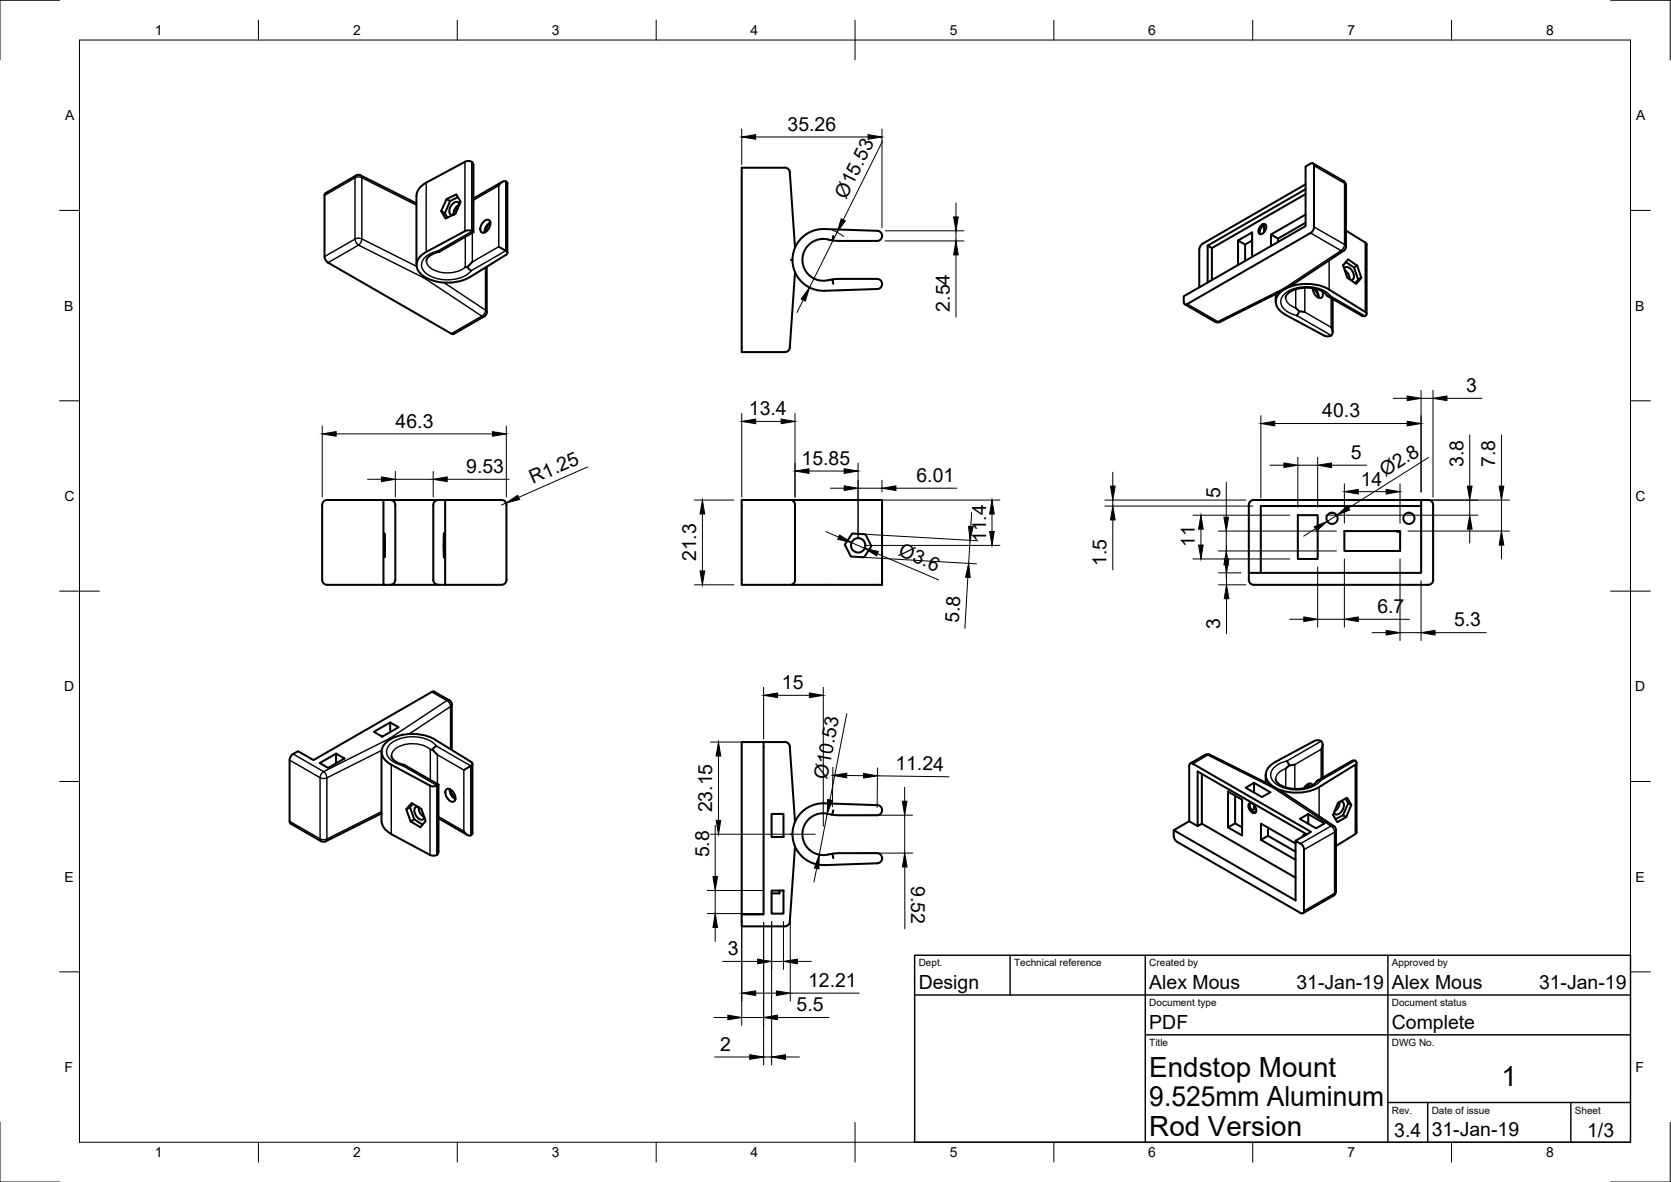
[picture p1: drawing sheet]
<svg xmlns="http://www.w3.org/2000/svg" width="420mm" height="297mm" viewBox="0 0 420 297" stroke-linecap="round" stroke-linejoin="round" font-family="sans-serif">
<!-- layer: Visible -->
<g fill="none" stroke="#000" stroke-width=".51">
<path d="M89.5 44.1l-7.6 4.4-.3 .3v15.7l.2 .7 .7 .8 31.4 18 7.9-4.5 .4-.5 .2-.6v-11.4M90.7 44.1l14 7M90.7 44.1l-.6-.2-.6 .2M111.9 53.6l.6 1.1M112.3 50l2.4-1.1 1.1 1.8-1.3 3-2.5 1.2-1.1-1.8zM113.2 50.5l-1.3 3.1-1-.5M115.1 52.3l-.7 .2M115.1 49.5l-1.9 1-.9-.5M115.5 51.4a2.7 2.7 0 0 0-1.5 2.5M115.5 51.4a.85 .85 0 0 0-.6-.7 .85 .85 0 0 0-1 .4 2.27 2.27 0 0 0-.7 2.7 .96 .96 0 0 0 1.3-.2M118.6 58.1l.4 .2M118.6 40.7l.4 .8v16.8"/>
<path d="M118.7 58.1l-1.1-.2-.7 .2-9.7 5.2a3.4 3.4 0 0 0-1.9 5 9.7 9.7 0 0 0 8.9 2.6l1.7-.3 2.3-1 9.3-5.8v-.5l-.3-.3-1.8-1M118.7 40.7l-1.1-.2-.7 .2-9.7 5.2-1.2 .8a3.4 3.4 0 0 0-1.3 2.5v17.4M119 58.3l-8.5 5-.5-.2M121.7 55.6a.91 .91 0 0 1 1.2-.3 .91 .91 0 0 1 .4 1.2l-.6 1.3a.98 .98 0 0 1-1.1 .7 .98 .98 0 0 1-.8-.9l.1-.9zM123.3 56l-.8 1.1-.6 1.3M123.3 55.9a2.7 2.7 0 0 0-1.4 2.5M126.3 45.7l-7.3 4.2M127.2 45.6a1.41 1.41 0 0 0-1.8 1M127.2 45.6l.4 .5M127.6 46.1v17.4M197.3 42.1h-10.8v46.4h10.8a1.26 1.26 0 0 0 1.3-1.2l1.3-18.8M197.3 42.1a1.26 1.26 0 0 1 1.3 1.2l1.3 18.9"/>
<path d="M209.5 59.3l-.2 1.1 .5 .1h10.7a1.22 1.22 0 0 0 1.3-1.2M220.6 58l-13.3-.4a7.8 7.8 0 0 0-8 7.7 7.8 7.8 0 0 0 8 7.8l13.3-.5a1.26 1.26 0 0 0 1.2-1.2M220.6 58a1.26 1.26 0 0 1 1.2 1.2M221.8 59.3h.1M317.1 56.7a.73 .73 0 0 1 1.2 0 1.83 1.83 0 0 1-1.5 2.1 1.34 1.34 0 0 1 .3-2.1zM317.8 56.6v1.7M318.2 56.5a1.83 1.83 0 0 0-1.3 2.4M319.6 58.9v2.9M321.4 60v.8M328.3 48.8l-23.6 13.5v8.1M328.3 47.5l-24.6 14.2 1 .6M328.3 53.9l-8.7 5 1.8 1.1"/>
<path d="M328.3 46.3l-26.1 15.1-.5 .6-.2 .7v9.5M328.3 56l-6.9 4M329.5 58.6l-31 17.8-.3 .1-.5-.3-.1-1.7 30.7-17.7v-15l1.6-.8 .5 .3v.3v15.4l-.1 .7-.8 .9M330.1 41.1l7.7 4.4 .6 .7 .1 15.7-.2 .6-.4 .5-12.9 8.5-3.2 1.9-15.1 7.5-.5 .1-.6-.1M338.4 58l4.9 2.9 .3 .5M107 69.7l-.3 .2M110.4 63.3l-2.2 .9-.8 .7-.2 .7M117.6 67.1l.4 .6 .5 .3M117.6 67.1h-.6M118.8 65.8l-1.2 1.3M198.9 65.3h.3M208.3 60.2a5.3 5.3 0 0 0-6.5 5.6 5.3 5.3 0 0 0 7.3 4.4h.2"/>
<path d="M208.3 60.2l1 .2M209.5 71.3l-.2-1.1h.5l10.7-.1a1.23 1.23 0 0 1 1.3 1.3M297.9 76.5l7.7 4.4M303.7 61.7v9.3M311.3 60.4v6.2M313.1 61.5l-1.8-1.1 3.5-2v6.1M313.1 61.5v4.1M314.8 60.4l-1.7 1.1M320.8 73.9v1.9M322.8 72.5l.2 .1M325.8 77.4l.9 .8M326.7 78.2l-.6 1.1"/>
<path d="M326.7 78.2l1.4 .2M330.1 72.4a2.49 2.49 0 0 0 1.9 2.5 1.1 1.1 0 0 0 .5-1.7M330.3 72.5l.6 .7 .7 1.4M330.5 72.5a2.75 2.75 0 0 1 1.1 2.3M334.2 72.8l9.1 5.6a.67 .67 0 0 1 0 .9 .67 .67 0 0 1-1 0l-8.5-4.9M334.2 72.8a11.5 11.5 0 0 0-12.4 .8 3.1 3.1 0 0 0 .7 5l10.4 5.7a1.41 1.41 0 0 0 2.1-.5v-.9l-.3-.6M334.5 74.4h-.7l-.8-.9-1.6-.7-1.8-.4-1.6-.1-1.8 .3-1.7 .6-.9 .8-.3 .8M335.1 75.1v8.4M338 67.5a.99 .99 0 0 1 1.7 .2 1.78 1.78 0 0 1 .3 2.6l-.3 .1M338.1 67.9a2.8 2.8 0 0 1 1.3 2.3M338.4 65.9l2 1.3M339 65.2l2.2 1.5 1.1 3.1-1.3 1.5-2.2-1.5-1.1-3.1z"/>
<path d="M341.2 66.7l-.8 .5 1.1 3.1 .8-.5M341.5 70.3l-.7 .8M343.6 61.5v17.4M96.4 125.7v21.3M96.6 136.9v-2.8l.2 5.9-.2-.1M96.6 136.9h.2M96.6 136.9v3M96.6 139.9h.2M98.1 125.7l-15.8-.1a1.26 1.26 0 0 0-1.3 1.3v18.8a1.26 1.26 0 0 0 1.3 1.3h15.8M98.1 125.7a1.26 1.26 0 0 1 1.3 1.2v18.8a1.22 1.22 0 0 1-1.3 1.3M98.1 125.7h12.1M110.2 125.7a1.23 1.23 0 0 0-1.3 1.2v18.8a1.23 1.23 0 0 0 1.3 1.3"/>
<path d="M110.2 125.7l15.9-.1a1.23 1.23 0 0 1 1.2 1.3l.1 18.8a1.26 1.26 0 0 1-1.3 1.3h-14.2M111.6 134l.1 6.2zM111.9 125.7v21.3M186.5 125.7h12.4l.7 .4 .3 .6v19.2l-.3 .7-.3 .3-12.8 .1zM199.2 125.7h22.6v21.3l-22.6-.1M214.3 134.1l3.3 .2 1.5 3-1.8 2.7-3.4-.1-1.5-3zM326.3 129.5h5v11h-5zM338 133.5h14v5h-14zM351.3 133.5v.2h.7M357.3 127.2h-40.3v16.8M357.3 125.7l-42-.1a1.26 1.26 0 0 0-1.3 1.3v17.1M360.3 126.9v18.8"/>
<path d="M360.4 126.9a1.26 1.26 0 0 0-1.3-1.3l-1.8 .1v18.3h-43.3v1.7a1.26 1.26 0 0 0 1.3 1.3h43.8a1.26 1.26 0 0 0 1.3-1.3M98.1 147h.1M98.1 147h12.1M110.2 147h1.7M113 176l-3.8-2.2h-.4l-30 17.2-3.9-2.2-1.2 .7M113 176l.5 .4 .1 .7M113.6 177.1v11.4M73.7 189.5l-.5 .5-.4 1v15.4M80.4 191.8l4.1-2.4 2.1 1.2-4.1 2.4zM84.5 189.4v2.4M94 183.9l4.1-2.3 2.1 1.2-4.1 2.3zM95.9 188.9v17.4"/>
<path d="M97.9 185.6l.3 .2M98.1 181.6v2.4M98.4 192.2l9.7 5.2 1.1 .2 .7-.2M98.4 189.9l.3 .7 .5 .6 1.1 .6 1.3 .4M101.2 192.4l.5-.2 8.6 5M108.2 188.4h.6M108.8 188.4l1.2 1.3M109.7 187.5l-.9 .9M109.9 197.4h.1M110.3 197.2v16.8a1.21 1.21 0 0 1-1.9 1l-10-5.4M110.3 197.2l-.4 .2M112.2 198.4a1.61 1.61 0 0 1 2.2 1.3 .98 .98 0 0 1 .1 1.3 .98 .98 0 0 1-1.2 .3 2.35 2.35 0 0 1-1.1-2.9z"/>
<path d="M113.1 198.3a2.7 2.7 0 0 0 1.4 2.5M113.2 198.4l.5 1.3 .8 1.1M118.4 191.5l-9-5.6a11.5 11.5 0 0 0-12.4 .8 3.1 3.1 0 0 0 .7 5l.7 .5M118.5 191.5l.2 .2v.5l-2.1 1.3M118.8 192v17.4a.95 .95 0 0 1-.9 .6 .95 .95 0 0 1-.9-.6l-.4-.5M192 186.5v43.3h-5.5M197.3 186.5h-10.8v46.3h10.8a1.26 1.26 0 0 0 1.3-1.2l1.3-18.8M197.3 186.5a1.26 1.26 0 0 1 1.3 1.1l1.3 18.9M302.2 194.5v12.5l-1.1 .6v-13.7l27.5 15.8M303 189.7l-3.7 2.2M303.1 189.7l.6-.2 .5 .2 16.3 8.2M310.6 199.9v7l-1.8 1v-9l3.5 2.1v9l-3.5-2.1"/>
<path d="M313.2 198l2.1-1.3 4.1 2.4-2.1 1.2zM315.3 196.7v2.5M318.2 194.7v2M320.5 197.9l-.2 .1M320.5 197.9l2 1.1 12.8 8.6 .6 .7v16l-.6 .8-7.7 4.4M320.7 195.8l.3 .7 .9 .8 1.8 .7 1.8 .3 1.6-.1 1.8-.4 1.2-.5 1-.9M323.5 191.3l.6 1M324.1 192.3l-.8 .9M325.6 192.1l-1.5 .2M329 197.2l-.2 .7M329 197v.8M330 197.3a.92 .92 0 0 0-1.6 .1l-.5 .7"/>
<path d="M330.4 186.2a1.33 1.33 0 0 1 1.8 .1 1.33 1.33 0 0 1 .2 1.7l-.2 .3M330.4 186.2l-9.7 5.3a3.4 3.4 0 0 0-1.9 4.9 9.7 9.7 0 0 0 9 2.7l2.5-.6 1.4-.7M331.1 196.3v.1M331.3 196.2l8.5-4.9a.72 .72 0 0 1 .9-.1 .72 .72 0 0 1 .3 .7l-9.3 5.9M332 196.2l-.5-.1-.4 .2M332.6 187.1v8.3M341.1 191.7v17.4M72.8 206.4l.3 .6M73.1 207l7.6 4.4M80.7 211.4l.6 .1 .6-.1M95.9 204.4l-14 7M95.9 206.3a3.9 3.9 0 0 0 2.5 3.3"/>
<path d="M103.1 202.8l1.1 3.1-.9 .5M103.5 201.8l2.4 1.5 1.1 3-1.3 1.6-2.4-1.5-1.1-3zM103.8 202l-.7 .8-.9 .6M104.2 205.9l2.1 1.3M105 202.7a.99 .99 0 0 0-.8 .6 .99 .99 0 0 0 .1 1l.5 .9a1.04 1.04 0 0 0 .9 .8 1.04 1.04 0 0 0 1-.6M105.2 202.9l.2 .1M105.2 202.9a2.73 2.73 0 0 0 1.5 2.4M106 203.3h.1M110.3 205.6l7.2 4.2M194 204.5h3v5.8h-3zM198.9 209.6h.3M207.3 201.9l13.3 .4a1.26 1.26 0 0 1 1.2 1.3"/>
<path d="M207.3 201.9a7.8 7.8 0 0 0-8 7.7 7.8 7.8 0 0 0 8 7.8M209.3 214.6l.2 1.1M209.3 204.7h-.2a5.3 5.3 0 0 0-7.3 4.9 5.3 5.3 0 0 0 7.3 5l1.6-.2h9.8a1.25 1.25 0 0 1 1.3 1.3M209.5 203.6l-.2 1.1M221.8 203.6a1.23 1.23 0 0 1-1.3 1.3h-9.8l-1.4-.2M221.8 203.6h.1M221.8 215.7h.1M221.8 215.7a1.26 1.26 0 0 1-1.2 1.2l-13.3 .5M299 206.4v-14l.1-.3 .5-.3 30 17.2-3.8 2.3M301.1 207.6l-2.1-1.2-3.9 2.2M302.2 207l23.6 13.6M310.6 206.9l1.7 1"/>
<path d="M314.1 201.9a1.57 1.57 0 0 1 1.7 2.1 .85 .85 0 0 1-.8 .3 .85 .85 0 0 1-.7-.6l-.2-.4a1.27 1.27 0 0 1 0-1.4zM314.4 201.8a1.83 1.83 0 0 0 1.3 2.4M315.3 202.3v1M315.8 203.6l-.5-.3-.6 .3M317.1 211.1l8.7 5M318.8 210l-1.7 1.1v-4.1l8.7 5M318.8 208v2l7 4M326.8 205.8l2.2-1.2 4 2.3-2.1 1.3zM327 212l.5 .5 .4 1v15.4l-.1 .4-.4 .3-31.4-18-.5-.5a3.2 3.2 0 0 1-.4-2.5l30.7 17.7v-15l1.2 .7M328 209.7l-.1 .4M328.5 209.7h-.7l-.3 .6M329 204.6v2.4"/>
<path d="M336.4 201.7l2.3-1.2 1.1 1.8-1.3 3-2.3 1.3-1-1.8zM336.8 201.5a2.76 2.76 0 0 1-1.2 2.4M337 201.4a.92 .92 0 0 1 .9 .5 .92 .92 0 0 1-.1 1 1.75 1.75 0 0 1-2.2 1.6l-.2-.3M337.7 204.9l-1.9 1M337.7 204.9l.8 .4M338.3 200.7l.7 1.2 .8 .4M339 201.9l-1.3 3M340.8 209.6l-4.9 3M341.1 209.1l-.3 .5M194 223.8h3v5.8h-3zM196 223.8v.7h-2"/>
<circle cx="215.8" cy="137.1" r="1.81"/>
<circle cx="334.9" cy="130.3" r="1.41"/>
<circle cx="354.3" cy="130.3" r="1.41"/>
</g>
<!-- layer: Visible Narrow -->
<g fill="none" stroke="#000" stroke-width=".36">
<path d="M89.3 44.7l-7.7 4.4M89.3 44.7v15.4M89.5 44.1l-.2 .6M90.7 44.1l.3 .5-.7-.1-1 .2M104.7 51.5l-13.7-6.8v15.3M107.2 45.9v17.4M114.9 52.9l-.8 .2M116.9 40.7v17.4M117 59.5v7.6a7.6 7.6 0 0 1-9.2-.1l-.5-.9-.1-.6M118.6 40.7v17.4M118.7 40.7v17.4l-8.7 5a4.7 4.7 0 0 0-4 3.3 4.2 4.2 0 0 0 3.8 3.6 9.4 9.4 0 0 0 8.3-1.5l.4-.5 8.7-5v-17.4M119 50.3l6.4-3.7v15.4l-6.6 3.8v-7.3"/>
<path d="M127.2 45.6v17.4M329.5 58.6l7.7 4.4-14.4 9.5-16.6 8.3-7.7-4.4M330.4 41.6l7.7 4.5M337.8 45.5l.3 .6M338.1 46.1v15.3l-7.7-4.4M338.1 46l.4 .6M82.5 66l7.6-4.4 16.6 8.3 14.4 9.5M89.3 60.1l-7.7 4.4M91 60l13.7 6.9M91 60l-.2 .7-.6 .9-.6-.5-.3-1M91 60l-.7-.2-1 .3M111.6 71l10.5 6.9"/>
<path d="M121.1 79.4l-7.6 4.4M121.1 79.4l.7 .1M122.1 67.2v10.7M122.1 77.9l-.4 1.1-.6 .4M122.1 77.9l.3 .5M325.8 72.7v4.7l-1.2-.6a2.61 2.61 0 0 1-1.3-2M328.1 72.3v6.1l6.6 3.9v-7.4M334.2 65.4v7.4M334.5 74.4l8.7 5M334.6 74.4a8.6 8.6 0 0 0-8.8-2 4.2 4.2 0 0 0-3.8 3.6 4 4 0 0 0 3.1 3l1 .3 8.6 5M338.5 61.9l-.4-.5-.2 .7-.7 .9h.7M343.3 60.9v17.5"/>
<path d="M305.6 80.9h1.2M108.6 173.9l3.8 2.2M112.4 176.1l-14.5 9.5-16.5 8.3M112.4 176l.5 .5 .4 1.1 .3-.5M113 176h-.6M72.8 191l7.7 4.4M73.7 189.5l7.7 4.4M80.5 195.4v15.4M80.5 195.4l1 .2 .7-.1M81.4 193.9l.6 .9 .2 .7M81.4 193.9l-.6 .5-.3 1M82.2 195.5v15.3"/>
<path d="M95.9 188.6l-13.7 6.9M98.4 192.2v17.4M101.2 192.4l8.7 5v17.4M102.8 184.5l10.5-6.9v10.7M108.1 197.4v17.4M108.2 188.4v7.6M108.2 188.4a7.6 7.6 0 0 0-9.1 .1l-.6 .9-.1 .5M109.7 187.5l8.7 5v17.4M109.7 187.5a8.6 8.6 0 0 0-8.7-2 4.2 4.2 0 0 0-3.8 3.5 4 4 0 0 0 3.1 3.1l.9 .3M110 197v-7.3l6.6 3.8v15.4l-6.3-3.7M118.4 192.5v17.4M299.9 191.9l3.8-2.2 16.6 8.3 14.4 9.6"/>
<path d="M303.1 189.7h.6M304.3 189.6l-.6 .1M320.8 195.7a3.1 3.1 0 0 1 2.5-2.6v4.8M331.7 197.8v7.4M332.2 186.3l-8.7 5a4.7 4.7 0 0 0-4 3.3 4.2 4.2 0 0 0 3.8 3.6 9.4 9.4 0 0 0 8.3-1.5l.4-.5 8.7-5M332.2 195.7v-7.4l-6.6 3.8v6.2M340.8 192.2v17.4M72.8 206.4l7.7 4.4M80.5 210.8l.2 .6M80.5 210.8l1 .2 .7-.2M82.2 210.8l-.3 .6M95.9 204l-13.7 6.8"/>
<path d="M334.7 207.6l-7.7 4.4M334.7 207.6l.5 .5 .4 1M335.4 207.6h-.7M335.6 209.1v15.4l-7.7 4.4M335.6 209.1l-7.7 4.4M335.9 208.6l-.3 .5M335.9 224l-.6 1.1"/>
</g>
<!-- layer: Visible -->
<g fill="#000">
<circle cx="96.4" cy="125.7" r=".25"/>
<circle cx="111.9" cy="125.7" r=".25"/>
<circle cx="96.4" cy="147" r=".25"/>
<circle cx="111.9" cy="147" r=".25"/>
</g>
<!-- layer: Border -->
<g fill="none" stroke="#000" stroke-width=".25">
<path d="M15 .1h-15v15M20 10.1h390v276.9h-390zM65 5.1v5M115 5.1v5M165 5.1v5M215 5.1v10M265 5.1v5M315 5.1v5M365 5.1v5M405 .1h15v15M15 52.9h5M410 52.9h5"/>
<path d="M15 100.7h5M410 100.7h5M15 148.6h10M405 148.6h10M15 196.4h5M410 196.4h5M15 244.2h5M410 244.2h5M0 282.1v14.9h15M65 287v5M115 287v5M165 287v5"/>
<path d="M215 282.1v9.9M265 287v5M315 287v5M365 287v5M420 282.1v14.9h-15"/>
</g>
<!-- layer: TitleBlock -->
<path d="M230 240.1h180v46.9h-180zM230 250h180M254 240.1v9.9M288 240.1v46.9M349 240.1v46.9M288 260.1h122M349 277.1h61M359 277.1v9.9M395 277.1v9.9" fill="none" stroke="#000" stroke-width=".36"/>
<!-- layer: Dimensions -->
<g fill="none" stroke="#000" stroke-width=".25">
<path d="M186.5 32.4v9M190 34.4h28.3M221.8 32.4v24.9M221.9 35.5l-9.9 19.7M209.3 57.9l1.5 .6 1.3 1M210.5 58.4l-7 13.9M222.6 58h19.8M240.4 51v3.5M240.4 58v2.5M202 75.4l-1.6 3.1M222.5 60.5h19.9M240.4 64.1v15.6"/>
<path d="M357.3 98.1v25.6M360.3 98.1v26.8M81 107v17.9M84.5 109h39.3M99.4 118.5v6.4M108.9 118.5v6.4M127.3 107v17.9M147.8 117.3l-17.4 7.7M186.5 103.9v21M190 105.9h6.4M199.9 103.9v21M203.4 118.4h8.9"/>
<path d="M215.8 116.4v18.7M279.8 118.7v3.5M317 104.4v20.8M319.3 116.9h3.5M320.5 106.4h33.3M326.3 114.9v12.6M326.3 116.9h5M331.3 114.9v12.6M334.8 116.9h8.8M350.3 100.1h3.5M357.3 100.1h3M359.2 115l-20.1 12.7"/>
<path d="M363.8 100.1h8.8M369.5 109.3v12.9M377.5 109.3v12.9M92.4 120.4h3.5M99.4 120.4h9.5M112.4 120.4h15.6M127.2 126.4l-1.1 .5M174.6 125.7h9.9M176.6 129.2v14.3M207.7 133.6l3.2 1.4M208.8 122.7h3.5M209.3 125.7h42.1"/>
<path d="M214.1 136.4l3.3 1.4M215.8 122.7h6M215.9 140l29.7 1.7M216.2 134.2l29.7 1.7M217.8 137.1h33.6M220.6 139.2l15.4 6.5M221.8 120.7v3M225.3 122.7h15.3M243.9 135.8l-.3 5.8M244.3 128.8l-.2 3.5M249.4 129.2v4.4M277.8 125.7h35.5"/>
<path d="M277.8 127.2h37.2M279.8 125.7v1.5M279.8 130.7v12.5M300 129.5h24.3M302 133v4M306.3 138.5h29.7M306.3 133.5h29.7M308.3 121.1v8.9M308.3 133.5v5M308.4 137v3.5M330.8 132.9l-3 1.8M333.3 129.5h38.3"/>
<path d="M336.1 129.5l-2.4 1.5M338 121.6v9.9M341.5 123.6h7M352 121.6v9.9M354 133.5h25.5M359.3 125.7h20.2M369.5 125.7v3.8M369.5 133v3.5M377.5 125.7v7.8M377.5 137v3.5M174.6 147h9.9M243.4 145.1l-.8 12.8"/>
<path d="M300 140.5h24.3M306.4 147h6.9M306.4 144h5.6M308.3 142v3.5M308.4 144v3M308.4 150.5v8.8M324.3 155.6h3.5M331.3 142.5v15.1M331.3 155.6h6.7M338 140.5v17.1M341.5 155.6h12.9M345 159h3.5"/>
<path d="M352 140.5v20.5M352 159h5.3M357.3 146v15M360.8 159h12.9M192 172.7v13M195.5 174.7h8M207 172.7v35M212.9 179.3l-4.2 21.7M178.6 186.5h11.4M180.7 190v16.1M209.4 192.8l-.1 9.9M212.9 194.9h4.2"/>
<path d="M220.6 195l18 .2M220.7 193l-.2 9.9M227.5 197.9v3.4M178.6 209.6h26.4M179.8 207.4v12.9M205.3 218.2l-.6 3.5M208 204.5l-2 10.3M227.5 204.9v9.5M227.5 217.9v15.5M229.5 204.9h-16.4M229.5 214.4h-16.4M177.8 229.6h14.2"/>
<path d="M177.8 223.8h14.2M179.8 223.8v5.8M179.8 233.1v3.5M186.5 231.8v25.9M192 231.8v35.8M194 231.6v36M197 231.6v12M198.7 231.8v19.8M179.5 255.7h3.5M181.7 241.6h8.8M186.5 255.7h5.5M190 249.6h5.2"/>
<path d="M194 241.6h3M195.5 255.7h12.9M198.7 249.6h17.3M200.5 241.6h3.5M179.7 265.6h8.8M192 265.6h2M197.5 265.6h3.5"/>
</g>
<g fill="#000" stroke="#000" stroke-width=".25">
<path d="M186.5 34.4l3.5-.6v1.2zM218.3 33.8l3.5 .6-3.5 .6zM211.5 55l1.1 .5-2.1 2.9zM239.8 54.5h1.1l-.5 3.5zM203.5 72.3l-1 3.4-1.1-.6zM240.4 60.5l.5 3.6h-1.1zM353.8 99.5l3.5 .6-3.5 .6zM360.3 100.1l3.5-.6v1.2zM81 109l3.5-.5v1.1zM95.9 119.9l3.5 .5-3.5 .6zM108.9 120.4l3.5-.5v1.1zM123.8 108.5l3.5 .5-3.5 .6z"/>
<path d="M186.5 105.9l3.5-.6v1.2zM196.4 105.3l3.5 .6-3.5 .6zM199.9 118.4l3.5-.6v1.2zM212.3 117.8l3.5 .6-3.5 .6zM317 106.4l3.5-.5v1.1zM322.8 116.3l3.5 .6-3.5 .6zM331.3 116.9l3.5-.6v1.2zM353.8 105.9l3.5 .5-3.5 .6zM127.2 126.4l3-1.9 .4 1zM176.6 125.7l.6 3.5h-1.2zM211.1 134.4l3 2-3.4-.9zM212.3 122.1l3.5 .6-3.5 .6z"/>
<path d="M217.4 137.8l3.5 .8-.5 1.1zM221.8 122.7l3.5-.6v1.2zM243.5 132.3h1.2l-.8 3.5zM249.4 125.7l.6 3.5h-1.2zM248.8 133.6h1.2l-.6 3.5zM279.2 122.2h1.2l-.6 3.5zM279.8 127.2l.6 3.5h-1.2zM302 129.5l.5 3.5h-1.1zM301.4 137h1.1l-.5 3.5zM307.7 130h1.2l-.6 3.5zM330.5 132.4l3.2-1.4-2.6 2.4zM336.1 129.5l2.7-2.3 .6 1z"/>
<path d="M338 123.6l3.5-.6v1.1zM348.5 123l3.5 .6-3.5 .5zM369.5 129.5l.6 3.5h-1.1zM369 122.2h1.1l-.6 3.5zM377.5 133.5l.6 3.5h-1.1zM377 122.2h1.1l-.6 3.5zM176 143.5h1.2l-.6 3.5zM243.6 141.6l.3 3.5-1.1-.1zM308.3 138.5l.6 3.5h-1.2zM307.8 140.5h1.2l-.6 3.5zM308.4 147l.6 3.5h-1.2zM327.8 155l3.5 .6-3.5 .6z"/>
<path d="M338 155.6l3.5-.6v1.2zM348.5 158.4l3.5 .6-3.5 .6zM357.3 159l3.5-.6v1.2zM192 174.7l3.5-.6v1.2zM203.5 174.1l3.5 .6-3.5 .6zM180.7 186.5l.5 3.5h-1.1zM209.4 194.8l3.5-.5v1.2zM217.1 194.4l3.5 .6-3.5 .5zM180.1 206.1h1.1l-.5 3.5zM206 214.8l-.1 3.6-1.1-.3zM208.1 200.9l1.2 .3-1.3 3.3zM226.9 201.3h1.1l-.5 3.6z"/>
<path d="M227.5 214.4l.6 3.5h-1.2zM179.8 229.6l.6 3.5h-1.1zM179.3 220.3h1.1l-.6 3.5zM183 255.1l3.5 .6-3.5 .6zM186.5 249.6l3.5-.6v1.2zM190.5 241l3.5 .6-3.5 .6zM195.2 249l3.5 .6-3.5 .6zM192 255.7l3.5-.6v1.2zM197 241.6l3.5-.6v1.2zM188.5 265.1l3.5 .5-3.5 .6zM194 265.6l3.5-.5v1.1z"/>
</g>
<g font-size="7">
<text x="289" y="270.6">Endstop Mount</text>
<text x="377.5" y="273">1</text>
<text x="289" y="278.1">9.525mm Aluminum</text>
<text x="289" y="285.5">Rod Version</text>
</g>
<g font-size="4.9">
<text x="198" y="32.9">35.26</text>
<text x="212.7" y="50.2" transform="rotate(-63 212.7 50.2)">Ø15.53</text>
<text x="238.8" y="78.3" transform="rotate(-90 238.8 78.3)">2.54</text>
<text x="368.6" y="98.5">3</text>
<text x="99.5" y="107.5">46.3</text>
<text x="188.3" y="104.3">13.4</text>
<text x="332.5" y="104.9">40.3</text>
<text x="117.2" y="118.9">9.53</text>
<text x="201.5" y="116.8">15.85</text>
<text x="339.6" y="115.4">5</text>
<text x="348.3" y="119.9" transform="rotate(-32 348.3 119.9)">Ø2.8</text>
<text x="368" y="117.4" transform="rotate(-90 368 117.4)">3.8</text>
<text x="376" y="117.4" transform="rotate(-90 376 117.4)">7.8</text>
<text x="134" y="121.7" transform="rotate(-24 134 121.7)">R1.25</text>
<text x="230.4" y="121.1">6.01</text>
<text x="306.8" y="125.2" transform="rotate(-90 306.8 125.2)">5</text>
<text x="342.2" y="122.1">14</text>
<text x="247.9" y="136.3" transform="rotate(-90 247.9 136.3)">11.4</text>
<text x="300.5" y="137.5" transform="rotate(-90 300.5 137.5)">11</text>
<text x="175" y="141" transform="rotate(-90 175 141)">21.3</text>
<text x="225.7" y="139.5" transform="rotate(23 225.7 139.5)">Ø3.6</text>
<text x="278.3" y="142.3" transform="rotate(-90 278.3 142.3)">1.5</text>
<text x="346.3" y="154.1">6.7</text>
<text x="241.1" y="156.5" transform="rotate(-87 241.1 156.5)">5.8</text>
<text x="306.8" y="158" transform="rotate(-90 306.8 158)">3</text>
<text x="365.6" y="157.4">5.3</text>
<text x="196.6" y="173.2">15</text>
<text x="208" y="196" transform="rotate(-79 208 196)">Ø10.53</text>
<text x="225.1" y="193.5" transform="rotate(1 225.1 193.5)">11.24</text>
<text x="179.1" y="204.2" transform="rotate(-90 179.1 204.2)">23.15</text>
<text x="178.3" y="215.5" transform="rotate(-90 178.3 215.5)">5.8</text>
<text x="229.1" y="222.7" transform="rotate(90 229.1 222.7)">9.52</text>
<text x="183" y="240.1">3</text>
<text x="203.2" y="248.1">12.21</text>
<text x="231" y="248.5">Design</text>
<text x="289" y="248.5">Alex Mous</text>
<text x="326" y="248.5">31-Jan-19</text>
<text x="350" y="248.5">Alex Mous</text>
<text x="387" y="248.5">31-Jan-19</text>
<text x="200.3" y="254.1">5.5</text>
<text x="289" y="258.6">PDF</text>
<text x="350" y="258.6">Complete</text>
<text x="181" y="264.1">2</text>
<text x="350.6" y="285.7">3.4</text>
<text x="360" y="285.5">31-Jan-19</text>
<text x="399.1" y="285.7">1/3</text>
</g>
<g font-size="3.5">
<text x="39" y="8.8">1</text>
<text x="88.8" y="8.8">2</text>
<text x="138.8" y="8.8">3</text>
<text x="188.7" y="8.8">4</text>
<text x="238.8" y="8.8">5</text>
<text x="288.7" y="8.8">6</text>
<text x="338.8" y="8.8">7</text>
<text x="388.8" y="8.8">8</text>
<text x="16.4" y="30.2">A</text>
<text x="411.4" y="30.2">A</text>
<text x="16.2" y="78">B</text>
<text x="411.2" y="78">B</text>
<text x="16.2" y="125.9">C</text>
<text x="411.2" y="125.9">C</text>
<text x="16.2" y="173.7">D</text>
<text x="411.2" y="173.7">D</text>
<text x="16.2" y="221.6">E</text>
<text x="411.2" y="221.6">E</text>
<text x="16.2" y="269.4">F</text>
<text x="411.2" y="269.4">F</text>
<text x="39" y="290.8">1</text>
<text x="88.8" y="290.8">2</text>
<text x="138.8" y="290.8">3</text>
<text x="188.7" y="290.8">4</text>
<text x="238.8" y="290.8">5</text>
<text x="288.7" y="290.8">6</text>
<text x="338.8" y="290.8">7</text>
<text x="388.8" y="290.8">8</text>
</g>
<g font-size="2.5">
<text x="231" y="242.9">Dept.</text>
<text x="255" y="242.9">Technical reference</text>
<text x="289" y="242.9">Created by</text>
<text x="350" y="242.9">Approved by</text>
<text x="289" y="252.8">Document type</text>
<text x="350" y="252.8">Document status</text>
<text x="289" y="262.9">Title</text>
<text x="350" y="262.9">DWG No.</text>
<text x="350" y="279.9">Rev.</text>
<text x="360" y="279.9">Date of issue</text>
<text x="396" y="279.9">Sheet</text>
</g>
</svg>
